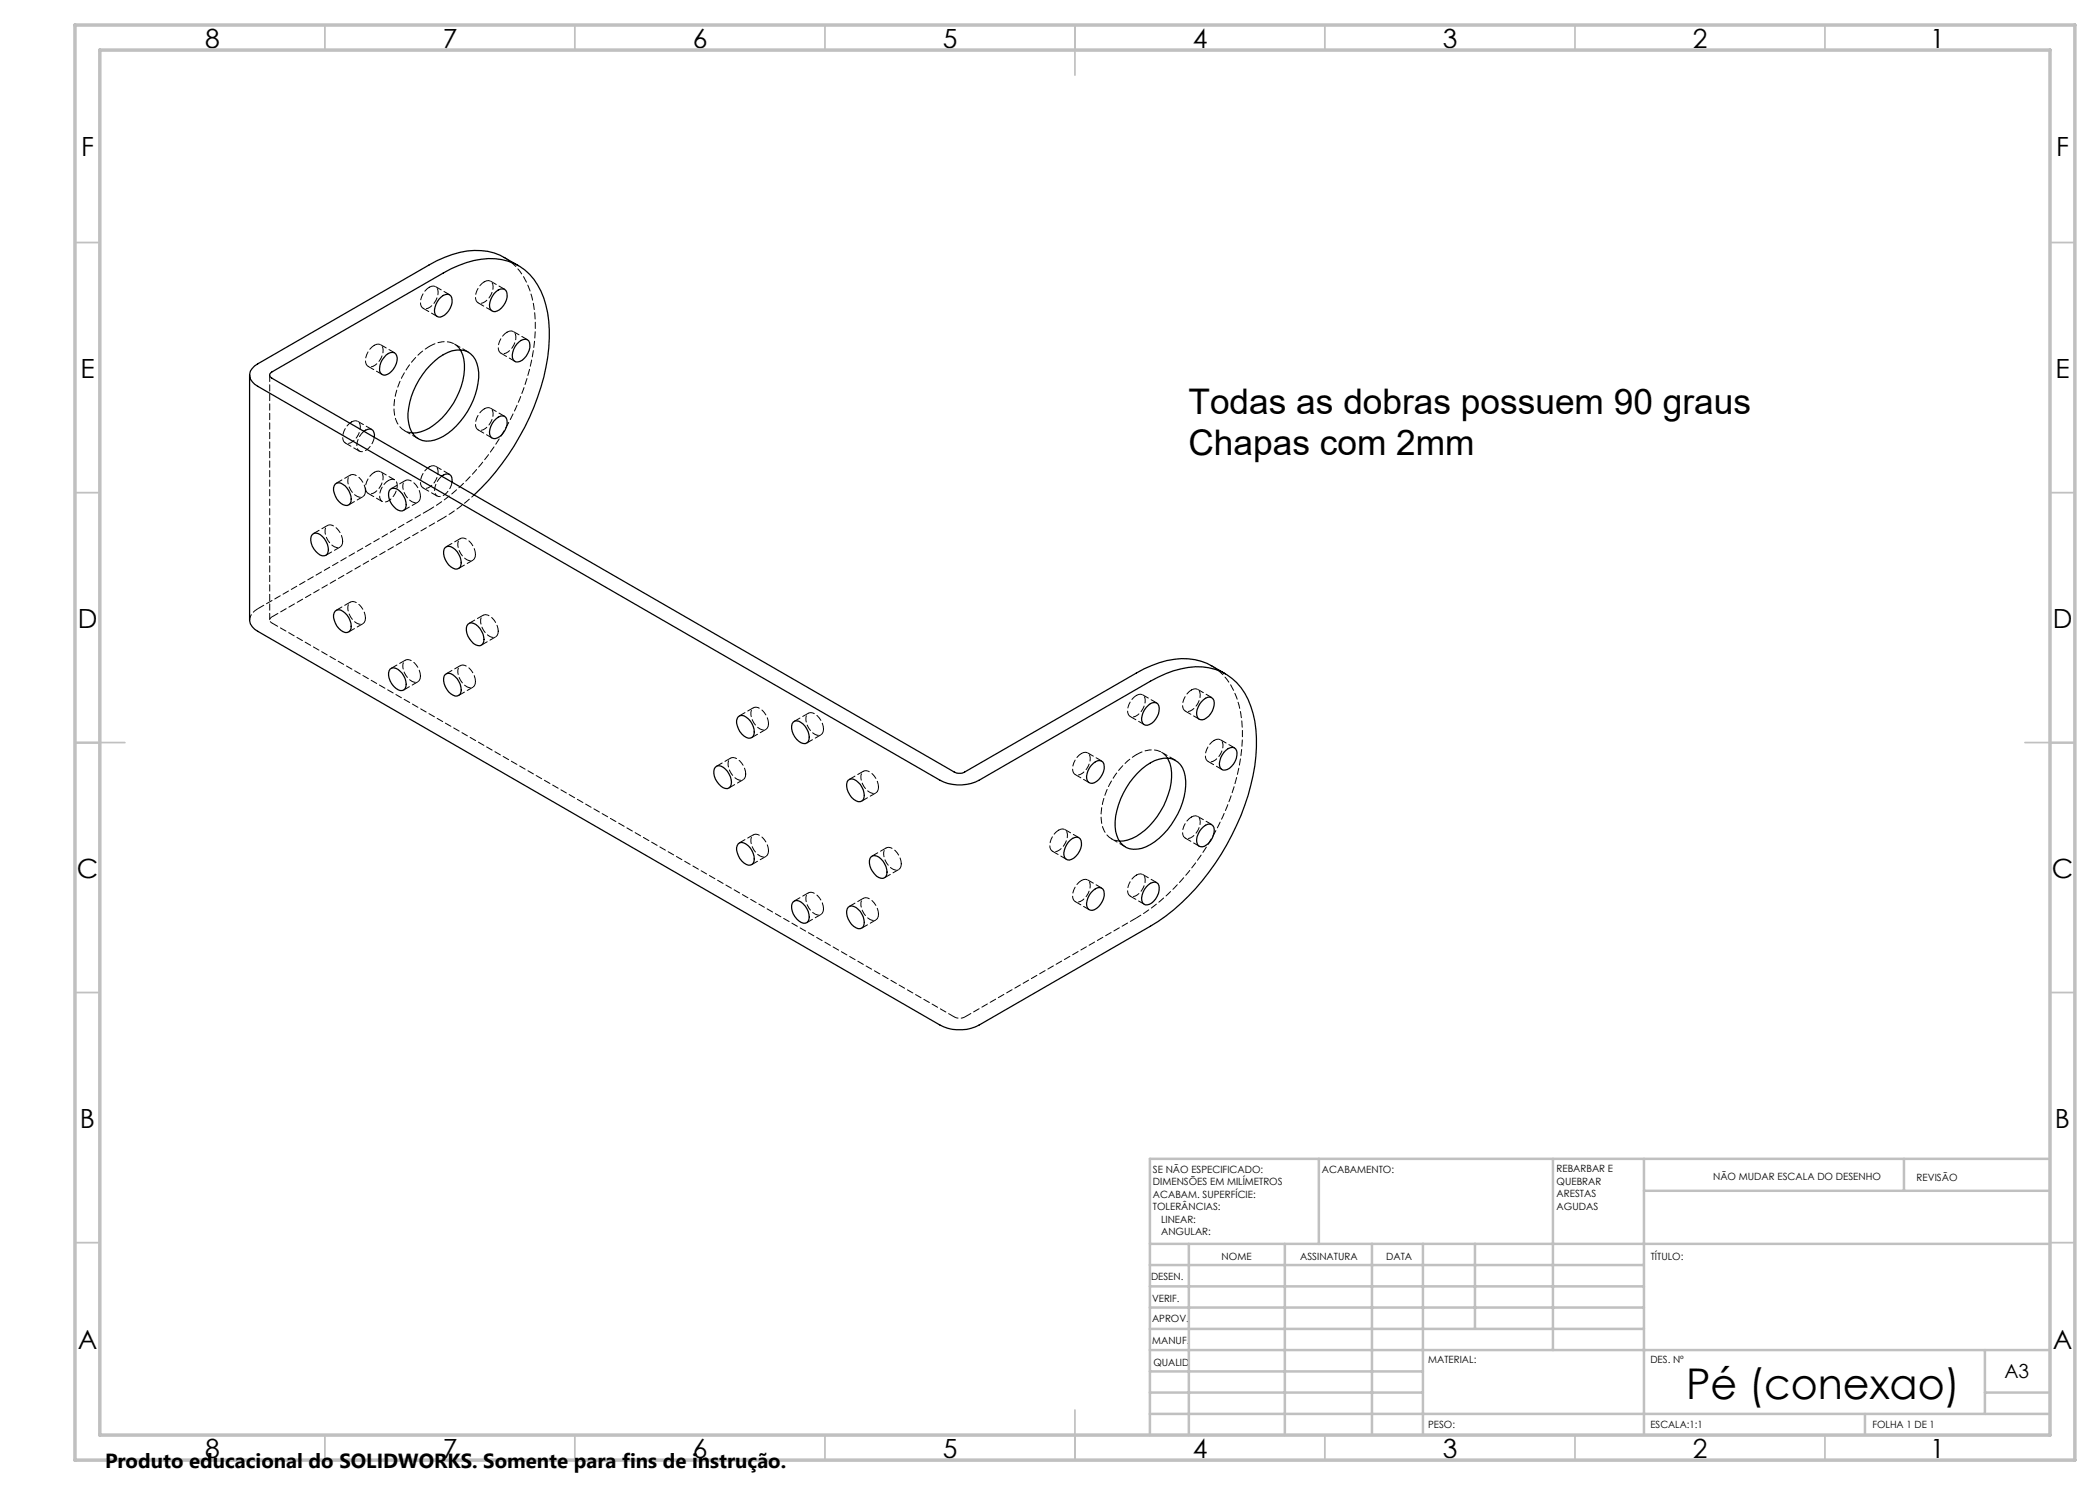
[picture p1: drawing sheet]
<svg xmlns="http://www.w3.org/2000/svg" width="420mm" height="297mm" viewBox="0 0 420 297" stroke-linecap="round" stroke-linejoin="round" font-family="sans-serif">
<g fill="none" stroke="#000" stroke-width=".25">
<path d="M88.2 59.4a1.17 1.17 0 0 1 1.4-.6 1.17 1.17 0 0 1 .8 1.2 3.6 3.6 0 0 1-2.4 3.4 1.27 1.27 0 0 1-1-1.9 4.1 4.1 0 0 1 1.2-2.1zM98.8 58.7a1.6 1.6 0 0 1 2.4-.6 3.3 3.3 0 0 1-2.2 4.2 1.27 1.27 0 0 1-1-1.9zM103.7 53.1a16.1 16.1 0 0 0-6.2-2.8 17.6 17.6 0 0 0-11.7 2.7l-34.3 19.8a2.37 2.37 0 0 0-1.6 2.2 2.37 2.37 0 0 0 1.6 2.3l136.5 78.8a8.5 8.5 0 0 0 7.8 0l34.3-19.9a17.8 17.8 0 0 1 11.7-2.6 11.4 11.4 0 0 1 8.8 9.1 32.3 32.3 0 0 1-1.6 18.3 47.9 47.9 0 0 1-17.4 23.3l-35.8 20.7a8.6 8.6 0 0 1-7.8 0l-136.5-78.7a2.92 2.92 0 0 1-1.6-2.3v-49M77.2 71a1.2 1.2 0 0 1 1.4-.5 1.2 1.2 0 0 1 .8 1.1 3.6 3.6 0 0 1-2.4 3.4 1.07 1.07 0 0 1-1.1-1.3 3.8 3.8 0 0 1 1.3-2.7zM86.1 73a7.5 7.5 0 0 1 6.7-2.9 4 4 0 0 1 2.8 3.5 14.2 14.2 0 0 1-3.5 10.7 9.1 9.1 0 0 1-6.8 3.9 3.8 3.8 0 0 1-3.6-3.6 14.2 14.2 0 0 1 3.6-10.7zM92 70a8.7 8.7 0 0 1 .3 7.3 15 15 0 0 1-7.4 8.8l-1.6 .5h-.9M103.4 68.8a1.65 1.65 0 0 1 2.3-.6 3.3 3.3 0 0 1-2.1 4.2 1.25 1.25 0 0 1-1-2zM67.1 96.8a1.16 1.16 0 0 1 1.5 .1 3.4 3.4 0 0 1 1.4 3.8 1.49 1.49 0 0 1-2.3-.4 3.4 3.4 0 0 1-.8-3.2zM72.8 86.3a1.21 1.21 0 0 1 1.6-.4 1.21 1.21 0 0 1 .5 1.6M78 97.9a1.4 1.4 0 0 1 2 .4 3.3 3.3 0 0 1 1 3.5 1.47 1.47 0 0 1-2.3-.5 2.93 2.93 0 0 1-.7-3.4zM88.3 95.2a1.14 1.14 0 0 1 1.3-.4 1.14 1.14 0 0 1 .8 1.1v.5M94.8 99a48.4 48.4 0 0 0 14.9-29.4 20.7 20.7 0 0 0-2.2-12.6 11 11 0 0 0-12.7-4.9 23.8 23.8 0 0 0-6.1 2.5l-34.3 19.8a.66 .66 0 0 0-.5 .6 .66 .66 0 0 0 .5 .6l136.5 78.8a2.32 2.32 0 0 0 2 0l34.4-19.8a17.1 17.1 0 0 1 11.7-2.7 15.4 15.4 0 0 1 6.1 2.9"/>
<path d="M98.8 84.2a2.08 2.08 0 0 1 2.1-.9 2.13 2.13 0 0 1 .1 2.7 2.57 2.57 0 0 1-2.4 1.7 1.35 1.35 0 0 1-.6-1.9zM62.5 106.9a1.32 1.32 0 0 1 2 .4 3.3 3.3 0 0 1 1 3.5 1.18 1.18 0 0 1-1.9-.1 3.1 3.1 0 0 1-1.1-3.8zM89 109.5a1.73 1.73 0 0 1 2.4 .8 3.1 3.1 0 0 1 .6 3.1 1.21 1.21 0 0 1-1.9-.1 3.1 3.1 0 0 1-1.1-3.8zM67.1 122.2a1.37 1.37 0 0 1 1.9 .4 3.3 3.3 0 0 1 1 3.5 1.18 1.18 0 0 1-1.8-.1 3.6 3.6 0 0 1-1.3-3.5zM78 133.8a1.38 1.38 0 0 1 2 .4 3.3 3.3 0 0 1 1 3.5 1.18 1.18 0 0 1-1.8 0 3.1 3.1 0 0 1-1.2-3.9zM89 134.9a1.37 1.37 0 0 1 2 .4 3.3 3.3 0 0 1 1 3.5 1.21 1.21 0 0 1-1.9-.1 3.1 3.1 0 0 1-1.1-3.8zM93.6 124.8a1.73 1.73 0 0 1 2.4 .9 3.1 3.1 0 0 1 .6 3 1.44 1.44 0 0 1-2.3-.4 2.93 2.93 0 0 1-.7-3.5zM143.1 153.4a1.32 1.32 0 0 1 2 .4 3.3 3.3 0 0 1 1 3.5 1.44 1.44 0 0 1-2.3-.5 2.93 2.93 0 0 1-.7-3.4zM147.7 143.3a1.37 1.37 0 0 1 1.9 .5 3.3 3.3 0 0 1 1 3.4 1.18 1.18 0 0 1-1.8 0 3.6 3.6 0 0 1-1.3-3.6zM158.6 144.4a1.4 1.4 0 0 1 2 .4 3.3 3.3 0 0 1 1 3.5 1.49 1.49 0 0 1-2.3-.4 3 3 0 0 1-.7-3.5zM169.7 156a1.37 1.37 0 0 1 1.9 .5 3.3 3.3 0 0 1 1 3.4 1.21 1.21 0 0 1-1.9 0 3.1 3.1 0 0 1-1-3.9zM218.7 152.7a1.22 1.22 0 0 1 1.6-.5 1.22 1.22 0 0 1 .5 1.6 3.7 3.7 0 0 1-2.4 2.9 1.27 1.27 0 0 1-1-2 3.8 3.8 0 0 1 1.3-2z"/>
<path d="M227.5 154.7a8.6 8.6 0 0 1 6-3.1 3.8 3.8 0 0 1 3.5 3.6 14.8 14.8 0 0 1-7.8 14.2 4.2 4.2 0 0 1-5.1-.8 8.2 8.2 0 0 1-.4-7.6 16.9 16.9 0 0 1 3.8-6.3zM229.2 141.5a1.94 1.94 0 0 1 2.1-.9 2.13 2.13 0 0 1 .2 2.7 2.57 2.57 0 0 1-2.4 1.7 1.35 1.35 0 0 1-.7-1.9zM233.5 151.6a8.6 8.6 0 0 1 .1 7.3 14.8 14.8 0 0 1-7.2 8.8l-.9 .3-1.6 .2M240.2 140.4a1.97 1.97 0 0 1 2.1-.9 2.01 2.01 0 0 1 .2 2.7 2.66 2.66 0 0 1-2.4 1.7 1.39 1.39 0 0 1-.7-1.9zM245.2 150a1.17 1.17 0 0 1 1.3-.5 1.17 1.17 0 0 1 .9 1.1 3.5 3.5 0 0 1-2.4 3.4 1.23 1.23 0 0 1-1-1.9 4.1 4.1 0 0 1 1.2-2.1zM147.7 168.7a1.77 1.77 0 0 1 2.3 .9 2.93 2.93 0 0 1 .6 3 1.18 1.18 0 0 1-1.8 0 3.6 3.6 0 0 1-1.3-3.5zM174.2 171.4a1.73 1.73 0 0 1 2.4 .8 3.1 3.1 0 0 1 .6 3.1 1.47 1.47 0 0 1-2.3-.5 2.93 2.93 0 0 1-.7-3.4zM214.1 168a1.17 1.17 0 0 1 1.3-.6 1.17 1.17 0 0 1 .9 1.2 3.6 3.6 0 0 1-2.4 3.4 1.27 1.27 0 0 1-1-1.9 4.1 4.1 0 0 1 1.2-2.1zM218.2 178.5a1.99 1.99 0 0 1 2.1-.9 2.07 2.07 0 0 1 .2 2.7 2.57 2.57 0 0 1-2.4 1.7 1.35 1.35 0 0 1-.7-1.9zM229.7 177a1.17 1.17 0 0 1 1.3-.6 1.17 1.17 0 0 1 .8 1.1 3.5 3.5 0 0 1-2.4 3.5 1.25 1.25 0 0 1-1-2 3.8 3.8 0 0 1 1.3-2zM240.2 165.8a1.97 1.97 0 0 1 2.1-.9 2.01 2.01 0 0 1 .2 2.7 2.66 2.66 0 0 1-2.4 1.7 1.39 1.39 0 0 1-.7-1.9zM158.6 180.4a1.32 1.32 0 0 1 2 .4 3.3 3.3 0 0 1 1 3.5 1.18 1.18 0 0 1-1.8-.1 3.1 3.1 0 0 1-1.2-3.8z"/>
<path d="M169.7 181.4a1.82 1.82 0 0 1 2.3 .9 3.1 3.1 0 0 1 .6 3 1.21 1.21 0 0 1-1.9 0 3.1 3.1 0 0 1-1-3.9z"/>
</g>
<g fill="none" stroke="#000" stroke-width=".2" stroke-dasharray="1.3 .6" stroke-dashoffset=".1">
<path d="M85.9 57.4a3.5 3.5 0 0 0-1.6 3.9 1.11 1.11 0 0 0 1.8 .1 3.3 3.3 0 0 0 1.3-3.9 1.11 1.11 0 0 0-1.5-.1M96.9 56.4a3.5 3.5 0 0 0-1.6 3.8 1.11 1.11 0 0 0 1.8 .1 3.3 3.3 0 0 0 1.3-3.9 1.1 1.1 0 0 0-1.5 0M74.9 69.1a3.5 3.5 0 0 0-1.6 3.8 1.11 1.11 0 0 0 1.8 .1 3.3 3.3 0 0 0 1.3-3.9 1.11 1.11 0 0 0-1.5 0M101.4 66.4a3.5 3.5 0 0 0-1.6 3.9 1.11 1.11 0 0 0 1.8 .1 3.3 3.3 0 0 0 1.3-3.9 1.1 1.1 0 0 0-1.5-.1M70.3 84.4a3.5 3.5 0 0 0-1.6 3.8 1.11 1.11 0 0 0 1.8 .1 3.3 3.3 0 0 0 1.3-3.8 1.1 1.1 0 0 0-1.5-.1M73.1 98.2a3.5 3.5 0 0 0-2.5-3.3 1.11 1.11 0 0 0-1 1.5 3.3 3.3 0 0 0 2.7 3 1.11 1.11 0 0 0 .8-1.2M74.9 94.5a3.5 3.5 0 0 0-1.6 3.8 1.11 1.11 0 0 0 1.8 .1 3.3 3.3 0 0 0 1.3-3.9 1.1 1.1 0 0 0-1.5 0M77.7 96.1a3.5 3.5 0 0 0-1.6 3.8 1.11 1.11 0 0 0 1.8 .1 3.3 3.3 0 0 0 1.3-3.8 1.11 1.11 0 0 0-1.5-.1M84.1 99.3a3.5 3.5 0 0 0-2.5-3.3 1.11 1.11 0 0 0-1 1.5 3.3 3.3 0 0 0 2.7 3 1.11 1.11 0 0 0 .8-1.2M85.9 93.4a3.5 3.5 0 0 0-1.6 3.8 1.11 1.11 0 0 0 1.8 .1 3.3 3.3 0 0 0 1.3-3.8 1.11 1.11 0 0 0-1.5-.1M96.9 81.8a3.5 3.5 0 0 0-1.6 3.8 1.11 1.11 0 0 0 1.8 .1 3.3 3.3 0 0 0 1.3-3.9 1.11 1.11 0 0 0-1.5 0M68.5 108.3a3.5 3.5 0 0 0-2.5-3.3 1.11 1.11 0 0 0-1 1.5 3.3 3.3 0 0 0 2.7 3 1.11 1.11 0 0 0 .8-1.2"/>
<path d="M95.1 110.9a3.5 3.5 0 0 0-2.5-3.3 1.11 1.11 0 0 0-1 1.5 3.3 3.3 0 0 0 2.7 3 1.11 1.11 0 0 0 .8-1.2M73.1 123.6a3.5 3.5 0 0 0-2.5-3.3 1.11 1.11 0 0 0-1 1.5 3.3 3.3 0 0 0 2.7 3.1 1.11 1.11 0 0 0 .8-1.3M84.1 135.2a3.5 3.5 0 0 0-2.5-3.3 1.11 1.11 0 0 0-1 1.5 3.3 3.3 0 0 0 2.7 3.1 1.11 1.11 0 0 0 .8-1.3M95.1 136.3a3.5 3.5 0 0 0-2.5-3.3 1.11 1.11 0 0 0-1 1.5 3.3 3.3 0 0 0 2.7 3.1 1.11 1.11 0 0 0 .8-1.3M99.6 126.2a3.5 3.5 0 0 0-2.5-3.3 1.11 1.11 0 0 0-1 1.6 3.3 3.3 0 0 0 2.7 3 1.11 1.11 0 0 0 .8-1.3M227.3 139.1a3.5 3.5 0 0 0-1.6 3.8 1.11 1.11 0 0 0 1.8 .1 3.3 3.3 0 0 0 1.3-3.8 1.11 1.11 0 0 0-1.5-.1M238.3 138a3.5 3.5 0 0 0-1.6 3.8 1.11 1.11 0 0 0 1.8 .1 3.3 3.3 0 0 0 1.3-3.8 1.11 1.11 0 0 0-1.5-.1M149.1 154.8a3.5 3.5 0 0 0-2.5-3.3 1.11 1.11 0 0 0-1 1.5 3.3 3.3 0 0 0 2.7 3.1 1.11 1.11 0 0 0 .8-1.3M153.7 144.7a3.5 3.5 0 0 0-2.5-3.3 1.11 1.11 0 0 0-1 1.6 3.3 3.3 0 0 0 2.7 3 1.11 1.11 0 0 0 .8-1.3M164.7 145.8a3.5 3.5 0 0 0-2.5-3.3 1.11 1.11 0 0 0-1 1.5 3.3 3.3 0 0 0 2.7 3.1 1.11 1.11 0 0 0 .8-1.3M175.7 157.4a3.5 3.5 0 0 0-2.5-3.3 1.11 1.11 0 0 0-1 1.6 3.3 3.3 0 0 0 2.7 3 1.11 1.11 0 0 0 .8-1.3M216.3 150.7a3.5 3.5 0 0 0-1.6 3.8 1.11 1.11 0 0 0 1.8 .1 3.3 3.3 0 0 0 1.3-3.8 1.11 1.11 0 0 0-1.5-.1"/>
<path d="M242.8 148.1a3.5 3.5 0 0 0-1.6 3.8 1.11 1.11 0 0 0 1.9 .1 3.3 3.3 0 0 0 1.2-3.8 1.11 1.11 0 0 0-1.5-.1M153.7 170.1a3.5 3.5 0 0 0-2.5-3.3 1.11 1.11 0 0 0-1 1.6 3.3 3.3 0 0 0 2.7 3 1.11 1.11 0 0 0 .8-1.3M180.3 172.8a3.5 3.5 0 0 0-2.6-3.3 1.11 1.11 0 0 0-1 1.5 3.3 3.3 0 0 0 2.7 3 1.11 1.11 0 0 0 .9-1.2M211.7 166a3.5 3.5 0 0 0-1.6 3.9 1.11 1.11 0 0 0 1.8 .1 3.3 3.3 0 0 0 1.3-3.9 1.1 1.1 0 0 0-1.5-.1M216.3 176.1a3.5 3.5 0 0 0-1.6 3.8 1.11 1.11 0 0 0 1.8 .1 3.3 3.3 0 0 0 1.3-3.8 1.11 1.11 0 0 0-1.5-.1M227.3 175a3.5 3.5 0 0 0-1.6 3.8 1.11 1.11 0 0 0 1.8 .2 3.3 3.3 0 0 0 1.3-3.9 1.11 1.11 0 0 0-1.5-.1M238.3 163.4a3.5 3.5 0 0 0-1.6 3.8 1.11 1.11 0 0 0 1.8 .1 3.3 3.3 0 0 0 1.3-3.8 1.11 1.11 0 0 0-1.5-.1M164.7 181.7a3.5 3.5 0 0 0-2.5-3.3 1.11 1.11 0 0 0-1 1.6 3.3 3.3 0 0 0 2.7 3 1.11 1.11 0 0 0 .8-1.3M175.7 182.8a3.5 3.5 0 0 0-2.5-3.3 1.11 1.11 0 0 0-1 1.6 3.3 3.3 0 0 0 2.7 3 1.11 1.11 0 0 0 .8-1.3"/>
</g>
<path d="M85.9 101.9a45.1 45.1 0 0 0 17.2-20.2 38.5 38.5 0 0 0 3.8-19.1 14.2 14.2 0 0 0-5.8-11l-.2-.1M51.5 121.8a2.79 2.79 0 0 0-1.6 2.2M227.3 183.6a45.1 45.1 0 0 0 17.2-20.2 38.5 38.5 0 0 0 3.9-19.2 14.2 14.2 0 0 0-5.8-10.9l-.3-.2" fill="none" stroke="#000" stroke-width=".2" stroke-dasharray="1.3 .6" stroke-dashoffset=".2"/>
<path d="M190.9 203.4a2.3 2.3 0 0 0 2.1 0" fill="none" stroke="#000" stroke-width=".2" stroke-dasharray="1.3 .6" stroke-dashoffset=".5"/>
<path d="M85.9 69.3a15.5 15.5 0 0 0-7.1 12.7 4.5 4.5 0 0 0 2.9 4.5l.8 .1M227.3 150.9a15.5 15.5 0 0 0-7.1 12.8 4.5 4.5 0 0 0 2.9 4.4l.8 .1" fill="none" stroke="#000" stroke-width=".2" stroke-dasharray="1.3 .6" stroke-dashoffset=".3"/>
<g fill="none" stroke="#000" stroke-width=".2" stroke-dasharray="1.3 .6">
<path d="M89.9 59l-2.8-1.7M100.9 57.9l-2.8-1.7M53.9 75v49M73.6 73.3l2.8 1.6M78.9 70.6l-2.8-1.7M84.6 61.7l2.8 1.6M92.1 70a4 4 0 0 0-5.4-1.2l-.8 .5M93.7 70.4l-2.8-1.6M95.6 60.6l2.8 1.6M100.2 70.6l2.8 1.7M105.5 67.9l-2.8-1.6M69.1 88.6l2.8 1.6"/>
<path d="M70.1 95l-2.9 1.6M73.6 98.7l2.8 1.6M74.4 85.9l-2.8-1.6M78.9 96l-2.8-1.7M80.9 86.1l2.8 1.6M81.1 96.1l-2.9 1.6M84.6 97.6l2.8 1.6M89.9 94.9l-2.8-1.7M95.6 86l2.8 1.6M100.9 83.3l-2.8-1.7M65.2 111l2.8-1.6M65.5 105.1l-2.8 1.6"/>
<path d="M69.7 101l2.9-1.7M80.7 102.1l2.9-1.7M91.7 113.7l2.9-1.7M92.1 107.7l-2.9 1.6M69.7 126.4l2.9-1.7M70.1 120.4l-2.9 1.6M80.7 138l2.9-1.6M81.1 132l-2.9 1.7M91.7 139.1l2.9-1.7M92.1 133.1l-2.9 1.7M96.3 129l2.8-1.6M96.6 123l-2.8 1.7"/>
<path d="M242.4 139.5l-2.9-1.6M145.8 157.6l2.8-1.6M146.1 151.6l-2.8 1.7M150.4 147.5l2.8-1.6M150.7 141.5l-2.8 1.7M161.4 148.6l2.8-1.6M161.7 142.6l-2.8 1.7M172.7 154.2l-2.8 1.7M215 154.9l2.9 1.6M220.4 152.2l-2.9-1.6M226 143.3l2.9 1.6M231.4 140.6l-2.9-1.6"/>
<path d="M233.5 151.6a4 4 0 0 0-5.3-1.1l-.9 .4M235.1 152.1l-2.8-1.7M237 142.2l2.9 1.6M241.6 152.3l2.8 1.6M246.9 149.6l-2.8-1.7M150.4 172.9l2.8-1.6M150.7 167l-2.8 1.6M161.7 178.6l-2.8 1.6M172.4 160.2l2.8-1.6M172.7 179.7l-2.8 1.6M176.9 175.5l2.8-1.6M177.2 169.6l-2.8 1.6"/>
<path d="M210.5 170.2l2.8 1.7M215.8 167.5l-2.8-1.6M220.4 177.6l-2.9-1.6M222.3 167.8l2.8 1.6M226 179.2l2.9 1.7M231.4 176.5l-2.9-1.6M237 167.6l2.9 1.6M242.4 164.9l-2.9-1.6M161.4 184.5l2.8-1.6M172.4 185.6l2.8-1.6M215 180.3l2.9 1.6"/>
</g>
<path d="M72.8 86.2a3.5 3.5 0 0 0-1.3 3.7 1.11 1.11 0 0 0 1.9 .1 4 4 0 0 0 1.5-2.6M88.4 95.2a3.5 3.5 0 0 0-1.3 3.6 1.11 1.11 0 0 0 1.8 .1 4 4 0 0 0 1.5-2.5M51.5 121.8l34.4-19.9M54.4 123.4l34.3-19.8M227.3 183.6l-34.3 19.8M190.9 203.4l-136.5-78.8" fill="none" stroke="#000" stroke-width=".2" stroke-dasharray="1.3 .6" stroke-dashoffset="-.1"/>
<path d="M54.4 123.4a.63 .63 0 0 0-.5 .6 .63 .63 0 0 0 .5 .6" fill="none" stroke="#000" stroke-width=".2" stroke-dasharray="1.3 .6" stroke-dashoffset=".8"/>
<path d="M88.7 103.6a34.5 34.5 0 0 0 6.2-4.6" fill="none" stroke="#000" stroke-width=".2" stroke-dasharray="1.3 .6" stroke-dashoffset=".6"/>
<g fill="none" stroke="#c0c0c0" stroke-width=".35">
<path d="M65 5v5M115 5v5M165 5v5M215 5v10M265 5v5M315 5v5M365 5v5M15 48.5h5M410 48.5h5M15 98.5h5M410 98.5h5M15 148.5h10"/>
<path d="M405 148.5h10M15 198.5h5M410 198.5h5M15 248.5h5M410 248.5h5M65 287v5M115 287v5M165 287v5M215 282v10M265 287v5M315 287v5M365 287v5"/>
</g>
<g fill="none" stroke="#c0c0c0" stroke-width=".5">
<path d="M263.8 231.8v17M310.6 231.8v38.2M328.8 231.8v55.2M328.8 238.2h81.2M380.8 231.8v6.4M410 231.8h-180v55.2M230 248.8h180M230 257.3h98.8M230 253h98.8M237.8 248.8v38.2M257 248.8v38.2M274.4 248.8v38.2"/>
<path d="M284.6 248.8v38.2M295 248.8v17M230 265.8h98.8M230 261.5h98.8M230 278.5h54.6M230 274.3h54.6M230 270h180M397 278.5h13M397 270v12.8M230 282.8h180M373 282.8v4.2"/>
</g>
<path d="M15 5h400v287h-400zM20 10h390v277h-390z" fill="none" stroke="#c0c0c0" stroke-width=".7"/>
<text font-size="8.5" x="337.2" y="279.7">Pé (conexao)</text>
<g font-size="7.1">
<text x="237.7" y="82.9">Todas as dobras possuem 90 graus</text>
<text x="237.7" y="90.9">Chapas com 2mm</text>
</g>
<g font-size="5.3">
<text x="41" y="9.5">8</text>
<text x="88.5" y="9.5">7</text>
<text x="138.5" y="9.5">6</text>
<text x="188.5" y="9.5">5</text>
<text x="238.5" y="9.5">4</text>
<text x="288.5" y="9.5">3</text>
<text x="338.5" y="9.5">2</text>
<text x="386" y="9.5">1</text>
<text x="16.2" y="31.3">F</text>
<text x="411.2" y="31.3">F</text>
<text x="16.1" y="75.5">E</text>
<text x="411.1" y="75.5">E</text>
<text x="15.5" y="125.5">D</text>
<text x="410.5" y="125.5">D</text>
<text x="15.4" y="175.5">C</text>
<text x="410.4" y="175.5">C</text>
<text x="16" y="225.5">B</text>
<text x="411" y="225.5">B</text>
<text x="15.5" y="269.8">A</text>
<text x="410.5" y="269.8">A</text>
<text x="41" y="291.5">8</text>
<text x="88.5" y="291.5">7</text>
<text x="138.5" y="291.5">6</text>
<text x="188.5" y="291.5">5</text>
<text x="238.5" y="291.5">4</text>
<text x="288.5" y="291.5">3</text>
<text x="338.5" y="291.5">2</text>
<text x="386" y="291.5">1</text>
</g>
<text font-size="4.1" x="21" y="293.7">Produto educacional do SOLIDWORKS. Somente para fins de instrução.</text>
<text font-size="3.9" x="400.9" y="275.5">A3</text>
<g font-size="2">
<text x="230.6" y="234.6">SE NÃO ESPECIFICADO:</text>
<text x="230.6" y="237.1">DIMENSÕES EM MILÍMETROS</text>
<text x="230.6" y="239.6">ACABAM. SUPERFÍCIE:</text>
<text x="264.4" y="234.6">ACABAMENTO:</text>
<text x="311.3" y="234.5">REBARBAR E</text>
<text x="311.3" y="237">QUEBRAR</text>
<text x="311.3" y="239.5">ARESTAS</text>
<text x="342.6" y="236">NÃO MUDAR ESCALA DO DESENHO</text>
<text x="383.3" y="236.2">REVISÃO</text>
<text x="230.6" y="242.1">TOLERÂNCIAS:</text>
<text x="232.2" y="244.6">LINEAR:</text>
<text x="311.3" y="242">AGUDAS</text>
<text x="232.2" y="247.1">ANGULAR:</text>
<text x="244.3" y="252">NOME</text>
<text x="260" y="251.9">ASSINATURA</text>
<text x="277.2" y="251.9">DATA</text>
<text x="330.2" y="251.9">TÍTULO:</text>
<text x="230.2" y="256.1">DESEN.</text>
<text x="230.4" y="260.3">VERIF.</text>
<text x="230.4" y="264.4">APROV.</text>
<text x="230.5" y="268.8">MANUF.</text>
<text x="230.7" y="273.1">QUALID</text>
<text x="285.7" y="272.5">MATERIAL:</text>
<text x="330.1" y="272.5">DES. Nº</text>
<text x="285.6" y="285.5">PESO:</text>
<text x="330.1" y="285.6">ESCALA:1:1</text>
<text x="374.5" y="285.6">FOLHA 1 DE 1</text>
</g>
</svg>
